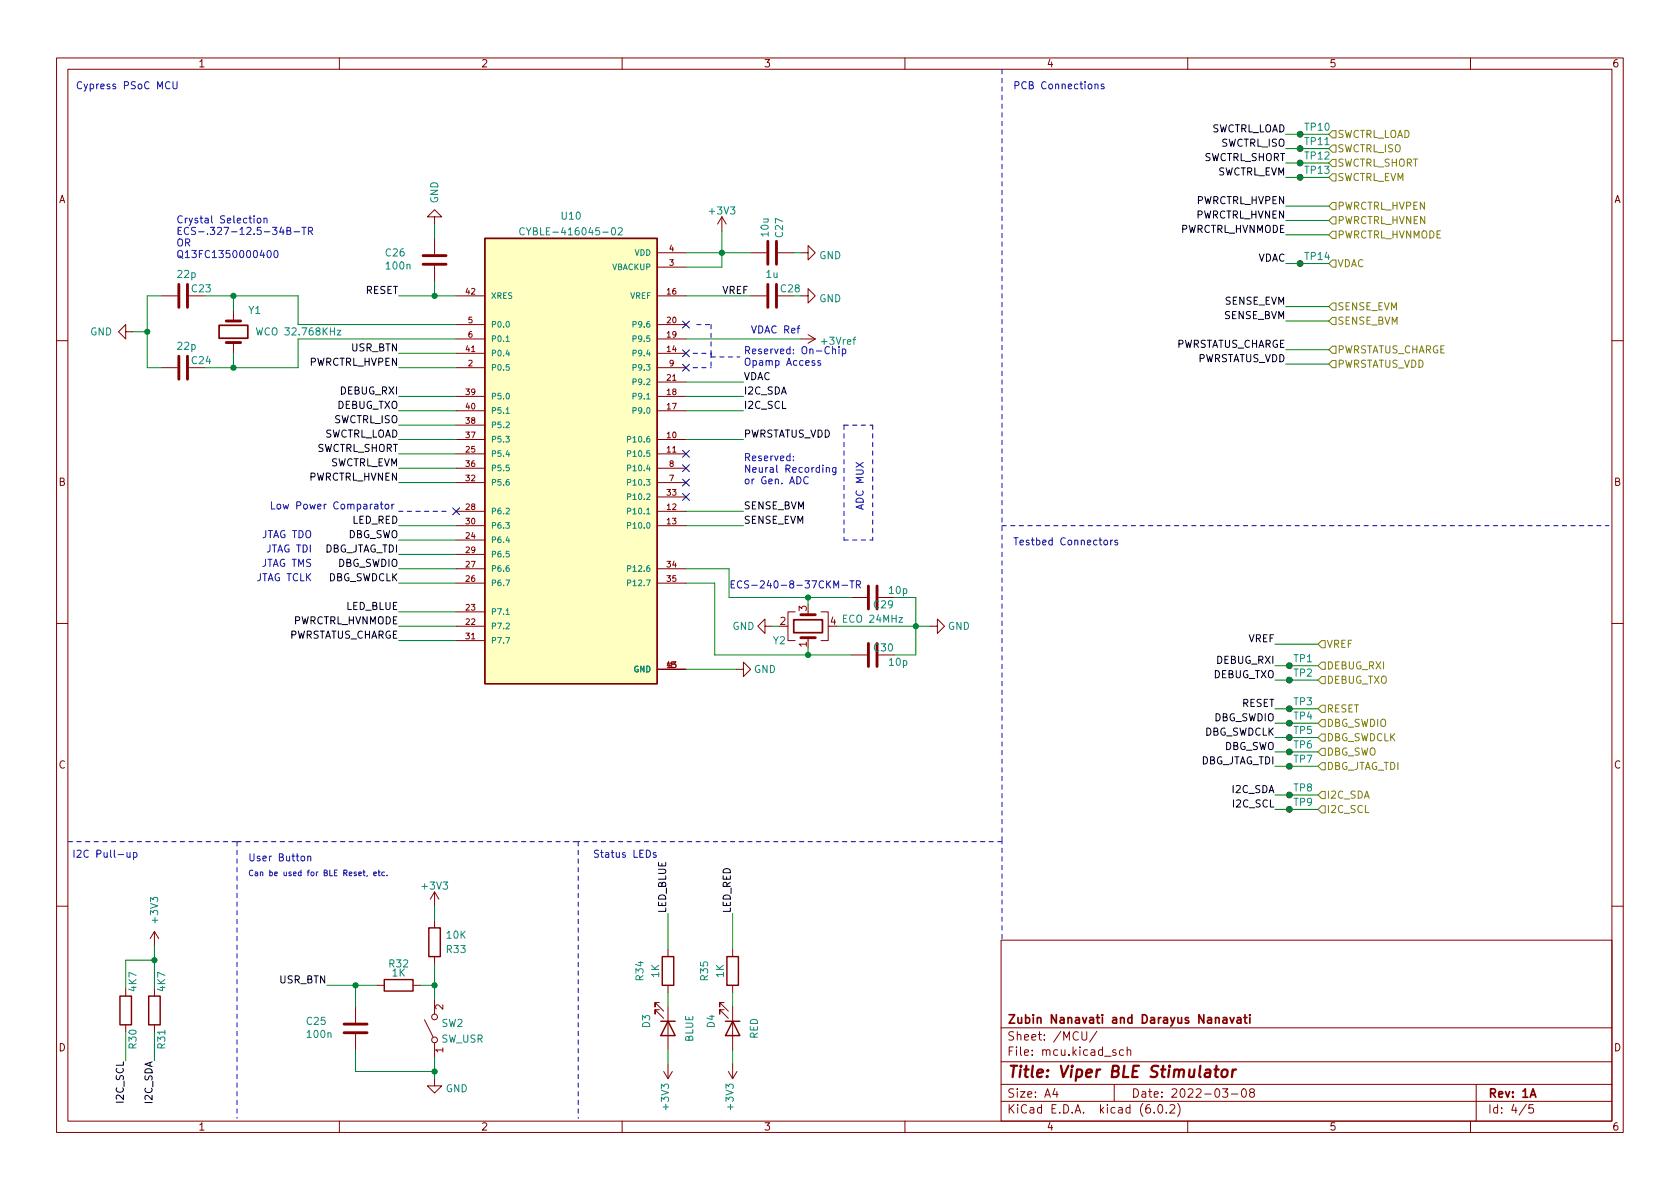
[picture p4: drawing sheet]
<svg xmlns="http://www.w3.org/2000/svg" width="297mm" height="210mm" viewBox="0 0 297 210" stroke-linecap="round" stroke-linejoin="round" font-family="sans-serif">
<g fill="none" stroke="#840000" stroke-width=".18">
<path d="M10 10.2h277v190.1h-277zM12 12.2h273v186.1h-273zM60 10.2v2M110 10.2v2M160 10.2v2M210 10.2v2M260 10.2v2M76.8 38.3h1.3l-1.3-1.2-1.2 1.2h1.2v1.3M127.6 38.3l-.7 1.3M127.6 38.3v2.6M127.6 38.3l.8 1.3M229.9 28.8h.1"/>
<path d="M229.9 31.4h.1M229.9 26.3h.1M229.9 23.7h.1M22.2 58.7v-1.3l-1.2 1.3 1.2 1.2v-1.2h1.3M28.6 52.3h2.8M33.4 52.3h2.8M41.3 54.9v1.9M76.8 42.2v2.8M76.8 47v2.8M80.6 52.3h5.1M80.6 59.9h5.1M80.6 57.4h5.1"/>
<path d="M116.2 52.3h5.1M116.2 59.9h5.1M116.2 57.4h5.1M116.2 47.2h5.1M116.2 44.7h5.1M132.7 52.3h2.8M132.7 44.7h2.8M137.5 52.3h2.8M137.5 44.7h2.8M141.6 44.7h1.3v-1.3l1.2 1.3-1.2 1.3v-1.3M141.6 52.3h1.3v-1.3l1.2 1.3-1.2 1.3v-1.3M141.6 59.9h2.5"/>
<path d="M142.9 59.2l1.2 .7M144.1 59.9l-1.2 .8M229.9 46.6h.1M10 60.2h2M28.6 65h2.8M33.4 65h2.8M41.3 60.6v1.9M80.6 65h5.1M80.6 77.7h5.1M80.6 62.5h5.1M80.6 72.6h5.1M80.6 70.1h5.1"/>
<path d="M80.6 75.2h5.1M116.2 65h5.1M116.2 77.7h5.1M116.2 62.5h5.1M116.2 72.6h5.1M116.2 70.1h5.1M116.2 67.6h5.1M285 60.2h2M80.6 80.3h5.1M80.6 90.4h5.1M80.6 93h5.1M80.6 95.5h5.1"/>
<path d="M80.6 98h5.1M80.6 85.3h5.1M80.6 82.8h5.1M116.2 80.3h5.1M116.2 90.4h5.1M116.2 93h5.1M116.2 85.3h5.1M116.2 87.9h5.1M116.2 82.8h5.1M10 110.2h2M80.6 110.7h5.1M80.6 108.2h5.1"/>
<path d="M80.6 103.1h5.1M80.6 100.6h5.1M80.6 113.3h5.1M116.2 118.4h5.1M116.2 103.1h5.1M116.2 100.6h5.1M130.2 118.4h1.2v-1.3l1.3 1.3-1.3 1.2v-1.2M135.3 110.7v-1.2l-1.3 1.2 1.3 1.3v-1.3h1.2M140.6 108.2h-1.3v5.1h1.3M142.9 108.2v.5M142.9 112.8v.5M145.2 108.2h1.2v5.1h-1.2"/>
<path d="M150.5 105.7h2.8M150.5 115.8h2.8M164.5 110.7h1.2v-1.2l1.3 1.2-1.3 1.3v-1.3M228 117.7h.1M285 110.2h2M228 135.5h.1M228 127.9h.1M228 133h.1M228 125.3h.1M228 120.3h.1M228 130.4h.1M76.8 157.7v2.6"/>
<path d="M76.8 157.7l-.7 1.3M76.8 157.7l.8 1.3M228 140.6h.1M228 143.1h.1M10 160.2h2M22.2 174.9v1.2M27.3 164.7v2.6M27.3 174.9v1.2M27.3 164.7l-.8 1.3M27.3 164.7l.8 1.3M62.9 178v2.8M66.7 174.2h1.2"/>
<path d="M73 174.2h1.3M76.8 162.8v1.3M76.8 169.2v1.2M76.8 176.8v2.5M116.6 177.3h-.8v.7v-.7l1.5 1.5M116.6 178.6h-.8v.7v-.7l1.5 1.5M118.1 167.9v1.3M118.1 174.2v1.3M118.1 178v7.7M128 177.3h-.7v.7v-.7l1.5 1.5M128 178.6h-.7v.7v-.7l1.5 1.5M129.5 167.9v1.3"/>
<path d="M129.5 174.2v1.3M129.5 178v7.7M177 166.3h108v32h-108zM285 160.2h2M22.2 181.2v1.3M27.3 181.2v1.3M60 198.3v2M62.9 182.9v2.8M75.1 180.3l1.5 3.1M76.8 190.7v1.3h1.3l-1.3 1.3-1.2-1.3h1.2M76.8 184.4v2.5M110 198.3v2"/>
<path d="M117.3 189.5l.8 1.2M118.1 188.2v2.5M118.9 189.5l-.8 1.2M128.8 189.5l.7 1.2M129.5 188.2v2.5M130.3 189.5l-.8 1.2M160 198.3v2M177 194.8h108M177 191.8h108M177 187.8h108M177 181.8h108M186.5 192.5l-.4 1h1"/>
<path d="M186.9 193v1M191.3 182.4v1.2l.3 .3h.4l.1-.3v-1.2M193.9 182.4l-1.3 1.9M197 191.8v3M197.3 185.7l-.4-.1-.2 .2 .1 .3 .5 .1v.4h-.6M198.6 185.7l-.4-.1-.3 .3v.4l.2 .3h.5M199.3 185.8l.2-.2 .4 .1v.9M199.3 185.1v1.5M204.1 196.7v.1M204.9 195.4l.2-.1a.81 .81 0 0 1 .6 .7 .81 .81 0 0 1-.3 .8h-.2a.81 .81 0 0 1-.6-.6 .81 .81 0 0 1 .3-.8zM206.2 196.7v.1M206.9 195.5l.5-.2 .2 .2 .1 .3-.9 1h.9"/>
<path d="M208.2 195.1a1.72 1.72 0 0 1 0 2.3M210 198.3v2M216.1 192.5h1l-.5 .6 .4 .1v.7l-.2 .1h-.4l-.3-.1M217.7 193.5h1.2M219.7 192.6l.2-.1a.81 .81 0 0 1 .5 .7 .81 .81 0 0 1-.3 .8h-.1a.81 .81 0 0 1-.6-.6 .81 .81 0 0 1 .3-.8zM221.2 193.2l-.3-.3 .1-.2 .2-.2 .4 .1 .2 .2-.1 .2-.6 .2-.2 .3 .1 .4 .2 .1h.4l.2-.3-.1-.4-.2-.1M260 198.3v2M261 191.8v6.5M269.9 195.3l-1.3 1.9M271.1 195.3h-.7l-.1 .7 .2-.1 .5 .1 .2 .2-.1 .5-.2 .1-.6-.1"/>
<circle cx="229.9" cy="28.8" r=".51"/>
<circle cx="229.9" cy="31.4" r=".51"/>
<circle cx="229.9" cy="26.3" r=".51"/>
<circle cx="229.9" cy="23.7" r=".51"/>
<circle cx="229.9" cy="46.6" r=".51"/>
<circle cx="228" cy="117.7" r=".51"/>
<circle cx="228" cy="120.3" r=".51"/>
<circle cx="228" cy="125.3" r=".51"/>
<circle cx="228" cy="133" r=".51"/>
<circle cx="228" cy="135.5" r=".51"/>
<circle cx="228" cy="130.4" r=".51"/>
<circle cx="228" cy="127.9" r=".51"/>
<circle cx="228" cy="143.1" r=".51"/>
<circle cx="228" cy="140.6" r=".51"/>
<circle cx="76.8" cy="179.8" r=".51"/>
<circle cx="76.8" cy="183.9" r=".51"/>
</g>
<path d="M38.7 57.5h5.1v2.3h-5.1zM140.3 109.6h5.1v2.3h-5.1zM217.5 179.9l.3 1 .4-1M219.9 179.9h.6M220.1 179.4v1.3l.4 .2M221 179.4v.2M221 179.9v1M216.3 180h.5l.1 .9M216.9 180.3l-.5 .1a.29 .29 0 0 0-.2 .2 .29 .29 0 0 0 .2 .3h.5M218.8 180h.5l.1 .9M219.4 180.3l-.5 .1a.29 .29 0 0 0-.2 .2 .29 .29 0 0 0 .2 .3h.5M270.6 194l.5-1.5 .5 1.5" fill="none" stroke="#840000" stroke-width=".3"/>
<path d="M214.7 189.1h.8M215.1 188.5l-.2 1.7 .1 .2 .3 .1M216.1 189.3a.52 .52 0 0 1 .6-.2 .52 .52 0 0 1 .4 .4l-.1 .6a.55 .55 0 0 1-.5 .4 .55 .55 0 0 1-.6-.4zM218 189.1l-.2 1.4M218.5 189.1l-.4 .1-.2 .3" fill="none" stroke="#840000" stroke-width=".4"/>
<path d="M85.7 42.2h30.5v78.7h-30.5zM21.2 176.1h2v5.1h-2zM26.3 176.1h2v5.1h-2zM67.9 173.2h5.1v2.1h-5.1zM75.8 164.1h2.1v5.1h-2.1zM117.1 169.2h2v5h-2zM128.5 169.2h2.1v5h-2.1zM116.8 180.6h2.6M118.1 180.6l1.3 2.5h-2.6zM128.3 180.6h2.5M129.5 180.6l1.3 2.5h-2.5z" fill="none" stroke="#840000" stroke-width=".25"/>
<g fill="none" stroke="#840000" stroke-width=".51">
<path d="M31.6 50.3v4.1M33.1 50.3v4.1M40 56.8h2.5M74.8 46.7h4.1M74.8 45.2h4.1M135.8 42.7v4M135.8 50.3v4.1M137.3 42.7v4M137.3 50.3v4.1M31.6 63v4.1M33.1 63v4.1M40 60.6h2.5"/>
<path d="M141.6 112.8h2.5M141.6 108.7h2.5M153.5 103.6v4.1M153.5 113.8v4.1M155.1 103.6v4.1M155.1 113.8v4.1M60.8 182.6h4.1M60.8 181.1h4.1"/>
</g>
<path d="M85.7 42.2h30.5v78.7h-30.5z" fill="#ffffc2" stroke="#ffffc2" stroke-width=".18"/>
<g fill="none" stroke="#008484" stroke-width=".18">
<path d="M45.3 58l.3 1.2 .3-.9 .2 .9 .3-1.2M59.6 58.4h.7l-.7 .8h.7M92.7 40.4a.6 .6 0 0 0-.9 .4 .6 .6 0 0 0 .6 .7l.3-.1M108.3 40.3h.1a.68 .68 0 0 1 .4 .6 .68 .68 0 0 1-.4 .6 .84 .84 0 0 1-.1-1.2zM109.3 40.4l.5-.1 .2 .3-.7 .9h.7M89.5 73.1h.6M89.5 60.4h.6M89.7 79.7l-.2 .7h.6M89.7 61.9l-.2 .7h.6M111 77.7l.4-.1 .1-.3-.5-.1v1M89.7 94.9l-.2 .7h.6M111 80.2h.4l.1-.4-.5-.1v1"/>
<path d="M111 90.4l.4-.1 .1-.3-.5-.1v1M111 92.9h.4l.1-.4-.5-.1v1M111 87.9l.4-.1 .1-.4-.5-.1v1M111 85.3h.4l.1-.4-.5-.1v1M111 82.8l.4-.1 .1-.4-.5-.1v1.1M89.4 102.6h.7l-.4 1M89.4 112.7h.7l-.4 1M89.5 108.7h.6M111 100.6l.4-.1 .1-.4-.5-.1v1M111 103.1l.4-.1 .1-.3-.5-.1v1"/>
</g>
<g fill="none" stroke="#848400" stroke-width=".18">
<path d="M235.6 23.1h.6v1.3h-.6l-.7-.7zM235.6 35.8h.6v1.3h-.6l-.7-.7zM235.6 25.6h.6v1.3h-.6l-.7-.6zM235.6 30.7h.6v1.3h-.6l-.7-.6zM235.6 28.2h.6v1.3h-.6l-.7-.7zM235.6 38.3h.6v1.3h-.6l-.7-.6zM235.6 40.9h.6v1.3h-.6l-.7-.7zM235.6 46h.6v1.2h-.6l-.7-.6zM235.6 53.6h.6v1.3h-.6l-.7-.7zM235.6 56.1h.6v1.3h-.6l-.7-.6zM235.6 63.7h.6v1.3h-.6l-.7-.6zM235.6 61.2h.6v1.3h-.6l-.7-.7z"/>
<path d="M233 117.7l.7-.6h.6v1.3h-.6zM233 113.9l.7-.6h.6v1.2h-.6zM233.7 119.6h.6v1.3h-.6l-.7-.6zM233 125.3l.7-.6h.6v1.3h-.6zM233 130.4l.7-.6h.6v1.3h-.6zM233.7 127.2h.6v1.3h-.6l-.7-.6zM233.7 134.9h.6v1.2h-.6l-.7-.6zM233.7 132.3h.6v1.3h-.6l-.7-.6zM233 140.6l.7-.7h.6v1.3h-.6zM233.7 142.5h.6v1.3h-.6l-.7-.7z"/>
</g>
<g fill="none" stroke="#0000c2" stroke-width=".18">
<path d="M30 14.6a.6 .6 0 0 0-.8 .4 .6 .6 0 0 0 .6 .7l.2-.1M30.6 14.4v1.1l.2 .2h.3l.2-.2v-1.1M193.6 15l.2-.1h.3v.8M193.6 14.9v.8M195.2 14.9h-.3l-.2 .1v.2l.5 .2v.3h-.5M44.9 38.2v.1M44.9 38.6v.8M45.5 38.7l.2-.1 .4 .1v.5l-.1 .2h-.3l-.2-.1zM46.7 38.7l.2-.1h.3v.8M46.7 38.6v.8M47.4 44.3h.1a.68 .68 0 0 1 .5 .6 .68 .68 0 0 1-.5 .7 .84 .84 0 0 1-.1-1.3zM48.6 44.3h.1a.68 .68 0 0 1 .5 .6 .68 .68 0 0 1-.5 .7 .84 .84 0 0 1-.1-1.3z"/>
<path d="M49.8 40.1l-.3 .9h.7M50.1 40.6v.9M50.7 40.8l.6-.1 .1-.1-.1-.3-.6-.1v1.3h.5l.2-.2 .1-.3-.4-.2M52 41h1M53.4 40.2h.7M53.7 40.2v1.3M54.5 40.9l.6-.1 .2-.2-.1-.3-.7-.1v1.3M54.8 40.9l.5 .6M144 63.8h-.3l-.1 .1v.2l.4 .1v.3h-.4M145.1 63.8h-.3l-.2 .1v.2l.5 .1v.3h-.5M147.2 61.8l.2-.1 .3 .1v.8M147.2 61.3v1.3"/>
<path d="M148.3 61.7v.9M148.9 61.8l.4-.1 .2 .3-.1 .5h-.5M148.9 61.7v1.3M48 88.7v1.3h.6M49.1 89.2h.3l.2 .2v.4l-.2 .2-.3-.1-.1-.1zM69.3 89.2v.8M69.7 89.2l-.4 .2M140.3 81.4v.1M140.3 80.7v.1M142.9 84.4a.6 .6 0 0 0-.8 .4 .6 .6 0 0 0 .5 .8l.3-.2M146.1 82.8l.2-.1h.3v.8M146.1 82.7v.8"/>
<path d="M147.8 82.7v1l-.3 .2h-.3M147.8 82.7h-.4l-.2 .2 .1 .6h.5M195.3 95.6l.3-.1 .2 .3v.3l-.2 .3-.3-.1-.1-.2zM196.4 95.5v.9M196.7 95.5l-.3 .3M197.6 95.6l-.3-.1-.2 .2 .1 .2 .4 .1v.3h-.5M147.4 104v-1.3l.4 .9 .5-.9v1.3M148.9 103.5h.9M150.3 102.7h.7M150.6 102.7v1.3M151.4 103.4l.6-.1 .1-.2v-.3l-.7-.1v1.3M151.7 103.4l.4 .6"/>
<path d="M22.5 150.8v.7l.3 .1 .2-.1M23 150.8v.8M23.6 150.8h.4l.2 .2-.1 .5h-.5M23.6 150.8v1.2M53.3 151.5l.3-.1 .3 .2v.4l-.3 .2h-.3l-.1-.2zM54.4 151.5l.2-.1 .3 .1 .1 .7M54.4 151.4v.8M64.2 154.2h.4M64.3 153.9v.8l.3 .2M64.9 154.8l-.1 .2M66.1 154.5l.5-.1-.1-.2h-.3l-.1 .1v.5h.4M66.8 154.2h.4"/>
<path d="M67 153.9v.8l.2 .2M68 154.2h-.3l-.2 .2 .1 .4h.4M68.4 154.8v.1M116 150.8h-.3l-.2 .1 .1 .2 .4 .1v.3h-.5"/>
</g>
<g fill="none" stroke="#0000c2" stroke-width=".18" stroke-dasharray=".8 .8">
<path d="M177.2 12.3v136.5M123.2 57.4h2.5M125.7 57.4v5.7M122.6 65h3.1M122.6 62.5h3.1M125.7 62.5v2.5M125.7 63.1h5.1M149.2 75.2h5.1M149.2 75.2v20.3M154.3 75.2v20.3M70.5 90.4h8.9M149.2 95.5h5.1"/>
<path d="M177.2 93h107.3M12.1 148.8h29.8M41.9 148.8v48.9M41.9 148.8h60.3M102.2 148.8v48.9M177.2 148.8h-75M177.2 166v-17.2"/>
</g>
<g fill="none" stroke="#008400" stroke-width=".18">
<path d="M76.8 39.6v2.6M227.3 26.3h7.6M227.3 23.7h7.6M227.3 28.8h7.6M227.3 39h7.6M227.3 36.4h7.6M227.3 31.4h7.6M23.5 58.7h2.5M28.6 52.3h-2.6v12.7h2.6M36.2 52.3h16.5v5.1h27.9M41.3 52.3v2.6M70.5 52.3h10.1"/>
<path d="M76.8 49.8v2.5M80.6 59.9h-27.9v5.1h-16.5M121.3 52.3h11.4M121.3 59.9h20.3M121.3 44.7h11.4M127.6 40.9v6.3h-6.3M140.3 44.7h1.3M227.3 56.8h7.6M227.3 54.2h7.6M227.3 41.5h7.6M227.3 46.6h7.6M41.3 62.5v2.5"/>
<path d="M70.5 65h10.1M70.5 77.7h10.1M70.5 72.6h10.1M70.5 70.1h10.1M70.5 75.2h10.1M70.5 62.5h10.1M121.3 77.7h10.1M121.3 67.6h10.1M121.3 72.6h10.1M121.3 70.1h10.1M227.3 61.8h7.6M227.3 64.4h7.6"/>
<path d="M70.5 93h10.1M70.5 80.3h10.1M70.5 85.3h10.1M70.5 95.5h10.1M70.5 98h10.1M70.5 82.8h10.1M121.3 93h10.1M121.3 90.4h10.1M70.5 110.7h10.1M70.5 100.6h10.1M70.5 103.1h10.1M70.5 108.2h10.1"/>
<path d="M70.5 113.3h10.1M121.3 100.6h7.6v5.1h21.6M121.3 103.1h5.1v12.7h24.1M121.3 118.4h8.9M136.5 110.7h1.3M142.9 105.7v1.2M142.9 114.5v1.3M148 110.7h16.5M158.1 105.7h3.8v10.1h-3.8M225.4 117.7h7.6M225.4 113.9h7.6M225.4 130.4h7.6"/>
<path d="M225.4 127.9h7.6M225.4 125.3h7.6M225.4 120.3h7.6M225.4 135.5h7.6M225.4 133h7.6M225.4 143.1h7.6M225.4 140.6h7.6M27.3 169.8h-5.1v5.1M27.3 167.3v7.6M57.8 174.2h8.9M62.9 174.2v3.8M74.3 174.2h2.5"/>
<path d="M76.8 160.3v2.5M76.8 170.4v6.4M118.1 161.5v6.4M118.1 175.5v2.5M129.5 161.5v6.4M129.5 175.5v2.5M22.2 182.5v5.1M27.3 182.5v5.1M62.9 185.7v3.8h13.9M76.8 186.9v3.8M118.1 185.7v2.5M129.5 185.7v2.5"/>
</g>
<g fill="none" stroke="#000084" stroke-width=".18">
<path d="M120.7 56.8l1.2 1.2M121.9 56.8l-1.2 1.2M120.7 79.6l1.2 1.3M120.7 64.4l1.2 1.2M120.7 61.9l1.2 1.2M121.9 79.6l-1.2 1.3M121.9 64.4l-1.2 1.2M121.9 61.9l-1.2 1.2M80 89.8l1.3 1.2M81.3 89.8l-1.3 1.2M120.7 84.7l1.2 1.2M120.7 87.3l1.2 1.2"/>
<path d="M120.7 82.2l1.2 1.2M121.9 84.7l-1.2 1.2M121.9 87.3l-1.2 1.2M121.9 82.2l-1.2 1.2"/>
</g>
<g fill="#008400" stroke="#008400" stroke-width=".18">
<circle cx="41.3" cy="65" r=".46"/>
<circle cx="26" cy="58.7" r=".46"/>
<circle cx="76.8" cy="52.3" r=".46"/>
<circle cx="41.3" cy="52.3" r=".46"/>
<circle cx="62.9" cy="174.2" r=".46"/>
<circle cx="76.8" cy="174.2" r=".46"/>
<circle cx="76.8" cy="189.5" r=".46"/>
<circle cx="27.3" cy="169.8" r=".46"/>
<circle cx="127.6" cy="44.7" r=".46"/>
<circle cx="142.9" cy="105.7" r=".46"/>
<circle cx="142.9" cy="115.8" r=".46"/>
<circle cx="228" cy="133" r=".46"/>
<circle cx="228" cy="130.4" r=".46"/>
<circle cx="228" cy="127.9" r=".46"/>
<circle cx="161.9" cy="110.7" r=".46"/>
<circle cx="228" cy="143.1" r=".46"/>
<circle cx="228" cy="140.6" r=".46"/>
<circle cx="228" cy="135.5" r=".46"/>
<circle cx="228" cy="117.7" r=".46"/>
<circle cx="228" cy="120.3" r=".46"/>
<circle cx="228" cy="125.3" r=".46"/>
<circle cx="229.9" cy="23.7" r=".46"/>
<circle cx="229.9" cy="28.8" r=".46"/>
<circle cx="229.9" cy="26.3" r=".46"/>
<circle cx="229.9" cy="31.4" r=".46"/>
<circle cx="229.9" cy="46.6" r=".46"/>
</g>
<text font-size="2.8" fill="#840000" x="178" y="190.6">Title: Viper BLE Stimulator</text>
<g font-size="2.1" fill="#840000">
<text x="178" y="184">Sheet: /MCU/</text>
<text x="178" y="181">Zubin Nanavati and Darayus Nanavati</text>
<text x="178" y="186.7">File: mcu.kicad_sch</text>
<text x="178" y="196.9">KiCad E.D.A. kicad (6.0.2)</text>
<text x="178" y="194.1">Size: A4</text>
<text x="200" y="194.1">Date: 2022-03-08</text>
<text x="263" y="194.1">Rev: 1A</text>
<text x="263" y="196.9">Id: 4/5</text>
</g>
<g font-size="1.8" fill="#840000">
<text x="35" y="11.9">1</text>
<text x="85" y="11.9">2</text>
<text x="135" y="11.9">3</text>
<text x="185" y="11.9">4</text>
<text x="235" y="11.9">5</text>
<text x="285" y="11.9">6</text>
<text x="10.3" y="35.9">A</text>
<text x="285.3" y="35.9">A</text>
<text x="10.3" y="85.9">B</text>
<text x="285.3" y="85.9">B</text>
<text x="137.9" y="110.5">2</text>
<text x="142.6" y="108.1" transform="rotate(-90 142.6 108.1)">3</text>
<text x="146.8" y="110.5">4</text>
<text x="142.6" y="114.4" transform="rotate(-90 142.6 114.4)">1</text>
<text x="10.3" y="135.9">C</text>
<text x="285.3" y="135.9">C</text>
<text x="78.4" y="178.5" transform="rotate(-90 78.4 178.5)">2</text>
<text x="10.3" y="185.9">D</text>
<text x="285.3" y="185.9">D</text>
<text x="78.4" y="186.2" transform="rotate(-90 78.4 186.2)">1</text>
<text x="35" y="199.9">1</text>
<text x="85" y="199.9">2</text>
<text x="135" y="199.9">3</text>
<text x="185" y="199.9">4</text>
<text x="235" y="199.9">5</text>
<text x="285" y="199.9">6</text>
</g>
<g font-size="1.8" fill="#0000c2">
<text x="13.3" y="15.8">Cypress PSoC MCU</text>
<text x="179.1" y="15.8">PCB Connections</text>
<text x="31.1" y="39.5">Crystal Selection</text>
<text x="31.1" y="41.5">ECS-.327-12.5-34B-TR</text>
<text x="31.1" y="43.6">OR</text>
<text x="31.1" y="45.6">Q13FC1350000400</text>
<text x="133.3" y="59">VDAC Ref</text>
<text x="131.4" y="62.6">Reserved: On-Chip</text>
<text x="131.4" y="64.7">Opamp Access</text>
<text x="145.4" y="61">+3Vref</text>
<text x="131.4" y="81.5">Reserved:</text>
<text x="131.4" y="83.6">Neural Recording</text>
<text x="131.4" y="85.6">or Gen. ADC</text>
<text x="152.7" y="89.8" transform="rotate(-90 152.7 89.8)">ADC MUX</text>
<text x="46.3" y="95.1">JTAG TDO</text>
<text x="50" y="90.1">Low Power Comparator</text>
<text x="46.3" y="100.2">JTAG TMS</text>
<text x="47.2" y="97.7">JTAG TDI</text>
<text x="179.1" y="96.4">Testbed Connectors</text>
<text x="45.3" y="102.8">JTAG TCLK</text>
<text x="128.9" y="104">ECS-240-8-37CKM-TR</text>
<text x="12.7" y="151.7">I2C Pull-up</text>
<text x="43.8" y="152.3">User Button</text>
<text x="104.8" y="151.7">Status LEDs</text>
</g>
<g font-size="1.8">
<text x="213.8" y="23.4">SWCTRL_LOAD</text>
<text x="212.6" y="28.5">SWCTRL_SHORT</text>
<text x="215.7" y="25.9">SWCTRL_ISO</text>
<text x="214.9" y="31">SWCTRL_EVM</text>
<text x="208.5" y="41.2">PWRCTRL_HVNMODE</text>
<text x="211.3" y="38.6">PWRCTRL_HVNEN</text>
<text x="211.4" y="36.1">PWRCTRL_HVPEN</text>
<text x="222.3" y="46.3">VDAC</text>
<text x="64.6" y="52">RESET</text>
<text x="127.6" y="52">VREF</text>
<text x="216.5" y="53.9">SENSE_EVM</text>
<text x="216.4" y="56.4">SENSE_BVM</text>
<text x="54.6" y="64.7">PWRCTRL_HVPEN</text>
<text x="62.1" y="62.1">USR_BTN</text>
<text x="207.5" y="61.5">PWRSTATUS_CHARGE</text>
<text x="211.4" y="64">PWRSTATUS_VDD</text>
<text x="60.2" y="69.7">DEBUG_RXI</text>
<text x="131.4" y="69.7">I2C_SDA</text>
<text x="131.4" y="67.2">VDAC</text>
<text x="56.9" y="77.4">SWCTRL_LOAD</text>
<text x="58.9" y="74.8">SWCTRL_ISO</text>
<text x="59.5" y="72.3">DEBUG_TXO</text>
<text x="131.4" y="72.3">I2C_SCL</text>
<text x="131.4" y="77.4">PWRSTATUS_VDD</text>
<text x="55.7" y="79.9">SWCTRL_SHORT</text>
<text x="58.1" y="82.4">SWCTRL_EVM</text>
<text x="54.5" y="85">PWRCTRL_HVNEN</text>
<text x="61.3" y="95.1">DBG_SWO</text>
<text x="62.2" y="92.6">LED_RED</text>
<text x="131.4" y="90.1">SENSE_BVM</text>
<text x="131.4" y="92.6">SENSE_EVM</text>
<text x="57" y="97.7">DBG_JTAG_TDI</text>
<text x="59.6" y="100.2">DBG_SWDIO</text>
<text x="57.8" y="102.8">DBG_SWDCLK</text>
<text x="61.1" y="107.8">LED_BLUE</text>
<text x="50.6" y="112.9">PWRSTATUS_CHARGE</text>
<text x="51.6" y="110.4">PWRCTRL_HVNMODE</text>
<text x="220.7" y="113.6">VREF</text>
<text x="214.4" y="119.9">DEBUG_TXO</text>
<text x="215.1" y="117.4">DEBUG_RXI</text>
<text x="219.5" y="125">RESET</text>
<text x="212.7" y="130.1">DBG_SWDCLK</text>
<text x="214.5" y="127.5">DBG_SWDIO</text>
<text x="212" y="135.2">DBG_JTAG_TDI</text>
<text x="216.3" y="132.6">DBG_SWO</text>
<text x="218" y="140.2">I2C_SDA</text>
<text x="218.2" y="142.8">I2C_SCL</text>
<text x="117.8" y="161.5" transform="rotate(-90 117.8 161.5)">LED_BLUE</text>
<text x="129.2" y="161.5" transform="rotate(-90 129.2 161.5)">LED_RED</text>
<text x="49.4" y="173.9">USR_BTN</text>
<text x="21.9" y="194.8" transform="rotate(-90 21.9 194.8)">I2C_SCL</text>
<text x="27" y="195" transform="rotate(-90 27 195)">I2C_SDA</text>
</g>
<g font-size="1.8" fill="#008484">
<text x="230.8" y="23.1">TP10</text>
<text x="230.8" y="28.2">TP12</text>
<text x="230.8" y="25.6">TP11</text>
<text x="77.5" y="36" transform="rotate(-90 77.5 36)">GND</text>
<text x="230.8" y="30.7">TP13</text>
<text x="93.4" y="41.6">CYBLE-416045-02</text>
<text x="99.3" y="38.8">U10</text>
<text x="125.5" y="37.9">+3V3</text>
<text x="135.9" y="41.7" transform="rotate(-90 135.9 41.7)">10u</text>
<text x="138.4" y="41.9" transform="rotate(-90 138.4 41.9)">C27</text>
<text x="68.2" y="45.3">C26</text>
<text x="68.4" y="47.6">100n</text>
<text x="144.8" y="45.8">GND</text>
<text x="230.8" y="46">TP14</text>
<text x="31.5" y="49.1">22p</text>
<text x="34" y="51.7">C23</text>
<text x="135.5" y="49.1">1u</text>
<text x="144.8" y="53.4">GND</text>
<text x="15.9" y="59.3">GND</text>
<text x="44" y="55.5">Y1</text>
<text x="46" y="59.3">WCO 32.768KHz</text>
<text x="31.5" y="61.8">22p</text>
<text x="34" y="64.4">C24</text>
<text x="154.6" y="107.6">C29</text>
<text x="157.3" y="105">10p</text>
<text x="129.5" y="111.4">GND</text>
<text x="136.7" y="113.9">Y2</text>
<text x="149.3" y="110.1">ECO 24MHz</text>
<text x="167.6" y="111.4">GND</text>
<text x="133.3" y="119">GND</text>
<text x="154.6" y="115.2">C30</text>
<text x="157.3" y="117.7">10p</text>
<text x="228.8" y="119.6">TP2</text>
<text x="228.8" y="117.1">TP1</text>
<text x="228.8" y="124.7">TP3</text>
<text x="228.8" y="127.2">TP4</text>
<text x="228.8" y="129.8">TP5</text>
<text x="228.8" y="134.9">TP7</text>
<text x="228.8" y="132.3">TP6</text>
<text x="228.8" y="139.9">TP8</text>
<text x="228.8" y="142.5">TP9</text>
<text x="74.7" y="157.3">+3V3</text>
<text x="27.9" y="163.1" transform="rotate(-90 27.9 163.1)">+3V3</text>
<text x="79" y="166">10K</text>
<text x="68.9" y="171.1">R32</text>
<text x="69.4" y="172.7">1K</text>
<text x="79" y="168.5">R33</text>
<text x="113.8" y="173.3" transform="rotate(-90 113.8 173.3)">R34</text>
<text x="116.5" y="172.8" transform="rotate(-90 116.5 172.8)">1K</text>
<text x="125.2" y="173.3" transform="rotate(-90 125.2 173.3)">R35</text>
<text x="128" y="172.8" transform="rotate(-90 128 172.8)">1K</text>
<text x="24.1" y="175.2" transform="rotate(-90 24.1 175.2)">4K7</text>
<text x="29.2" y="175.2" transform="rotate(-90 29.2 175.2)">4K7</text>
<text x="24.1" y="185.4" transform="rotate(-90 24.1 185.4)">R30</text>
<text x="29.2" y="185.4" transform="rotate(-90 29.2 185.4)">R31</text>
<text x="54.3" y="181.2">C25</text>
<text x="54.4" y="183.5">100n</text>
<text x="78" y="184.4">SW_USR</text>
<text x="78.1" y="181.6">SW2</text>
<text x="114.9" y="181.7" transform="rotate(-90 114.9 181.7)">D3</text>
<text x="122.6" y="184.3" transform="rotate(-90 122.6 184.3)">BLUE</text>
<text x="126.4" y="181.7" transform="rotate(-90 126.4 181.7)">D4</text>
<text x="134" y="183.7" transform="rotate(-90 134 183.7)">RED</text>
<text x="78.8" y="193.1">GND</text>
<text x="118.3" y="196.1" transform="rotate(-90 118.3 196.1)">+3V3</text>
<text x="129.7" y="196.1" transform="rotate(-90 129.7 196.1)">+3V3</text>
</g>
<g font-size="1.8" fill="#848400">
<text x="236.4" y="24.4">SWCTRL_LOAD</text>
<text x="236.4" y="26.9">SWCTRL_ISO</text>
<text x="236.4" y="29.5">SWCTRL_SHORT</text>
<text x="236.4" y="32">SWCTRL_EVM</text>
<text x="236.4" y="37.1">PWRCTRL_HVPEN</text>
<text x="236.4" y="39.6">PWRCTRL_HVNEN</text>
<text x="236.4" y="42.2">PWRCTRL_HVNMODE</text>
<text x="236.4" y="47.2">VDAC</text>
<text x="236.4" y="54.9">SENSE_EVM</text>
<text x="236.4" y="57.4">SENSE_BVM</text>
<text x="236.4" y="65">PWRSTATUS_VDD</text>
<text x="236.4" y="62.5">PWRSTATUS_CHARGE</text>
<text x="234.5" y="118.4">DEBUG_RXI</text>
<text x="234.5" y="114.5">VREF</text>
<text x="234.5" y="126">RESET</text>
<text x="234.5" y="120.9">DEBUG_TXO</text>
<text x="234.5" y="128.5">DBG_SWDIO</text>
<text x="234.5" y="131.1">DBG_SWDCLK</text>
<text x="234.5" y="136.1">DBG_JTAG_TDI</text>
<text x="234.5" y="133.6">DBG_SWO</text>
<text x="234.5" y="143.8">I2C_SCL</text>
<text x="234.5" y="141.2">I2C_SDA</text>
</g>
<text font-size="1.8" fill="#008400" x="138.1" y="51.7">C28</text>
<g font-size="1.4" fill="#008484">
<text x="108.2" y="47.7">VBACKUP</text>
<text x="112.2" y="45.2">VDD</text>
<text x="86.7" y="52.8">XRES</text>
<text x="111.4" y="52.8">VREF</text>
<text x="86.7" y="57.9">P0.0</text>
<text x="112.3" y="57.9">P9.6</text>
<text x="86.7" y="65.5">P0.5</text>
<text x="86.7" y="63">P0.4</text>
<text x="86.7" y="60.4">P0.1</text>
<text x="112.3" y="63">P9.4</text>
<text x="112.3" y="60.4">P9.5</text>
<text x="112.3" y="65.5">P9.3</text>
<text x="86.7" y="70.6">P5.0</text>
<text x="112.3" y="70.6">P9.1</text>
<text x="112.3" y="68.1">P9.2</text>
<text x="86.7" y="75.7">P5.2</text>
<text x="86.7" y="73.1">P5.1</text>
<text x="112.3" y="73.1">P9.0</text>
<text x="86.7" y="80.8">P5.4</text>
<text x="86.7" y="83.3">P5.5</text>
<text x="86.7" y="78.2">P5.3</text>
<text x="111.5" y="78.2">P10.6</text>
<text x="111.5" y="80.8">P10.5</text>
<text x="111.5" y="83.3">P10.4</text>
<text x="86.7" y="85.8">P5.6</text>
<text x="111.5" y="88.4">P10.2</text>
<text x="111.5" y="85.8">P10.3</text>
<text x="86.7" y="90.9">P6.2</text>
<text x="86.7" y="93.5">P6.3</text>
<text x="111.5" y="90.9">P10.1</text>
<text x="111.5" y="93.5">P10.0</text>
<text x="86.7" y="96">P6.4</text>
<text x="86.7" y="101.1">P6.6</text>
<text x="86.7" y="98.5">P6.5</text>
<text x="111.5" y="101.1">P12.6</text>
<text x="86.7" y="103.6">P6.7</text>
<text x="111.5" y="103.6">P12.7</text>
<text x="86.7" y="111.2">P7.2</text>
<text x="86.7" y="108.7">P7.1</text>
<text x="86.7" y="113.8">P7.7</text>
<text x="112" y="118.9">GND</text>
</g>
<g font-size="1.4" fill="#840000">
<text x="118.4" y="47">3</text>
<text x="118.4" y="44.4">4</text>
<text x="82.4" y="52.1">42</text>
<text x="118" y="52.1">16</text>
<text x="82.8" y="57.1">5</text>
<text x="82.8" y="59.7">6</text>
<text x="118" y="59.7">19</text>
<text x="118" y="57.1">20</text>
<text x="82.4" y="62.2">41</text>
<text x="82.8" y="64.8">2</text>
<text x="118" y="62.2">14</text>
<text x="118.4" y="64.8">9</text>
<text x="82.4" y="69.8">39</text>
<text x="118" y="69.8">18</text>
<text x="118" y="67.3">21</text>
<text x="82.4" y="77.5">37</text>
<text x="82.4" y="74.9">38</text>
<text x="82.4" y="72.4">40</text>
<text x="118" y="77.5">10</text>
<text x="118" y="72.4">17</text>
<text x="82.4" y="80">25</text>
<text x="82.4" y="82.5">36</text>
<text x="118" y="80">11</text>
<text x="118.4" y="82.5">8</text>
<text x="82.4" y="85.1">32</text>
<text x="118" y="87.6">33</text>
<text x="118.4" y="85.1">7</text>
<text x="82.4" y="95.2">24</text>
<text x="82.4" y="90.2">28</text>
<text x="82.4" y="92.7">30</text>
<text x="118" y="90.2">12</text>
<text x="118" y="92.7">13</text>
<text x="82.4" y="100.3">27</text>
<text x="82.4" y="97.8">29</text>
<text x="118" y="100.3">34</text>
<text x="82.4" y="107.9">23</text>
<text x="82.4" y="102.9">26</text>
<text x="118" y="102.9">35</text>
<text x="82.4" y="110.5">22</text>
<text x="82.4" y="113">31</text>
<text x="118" y="118.1">15</text>
<text x="118.4" y="118.1">1</text>
</g>
<text font-size="1.4" fill="#0000c2" x="43.8" y="154.9">Can be used for BLE Reset, etc.</text>
</svg>
